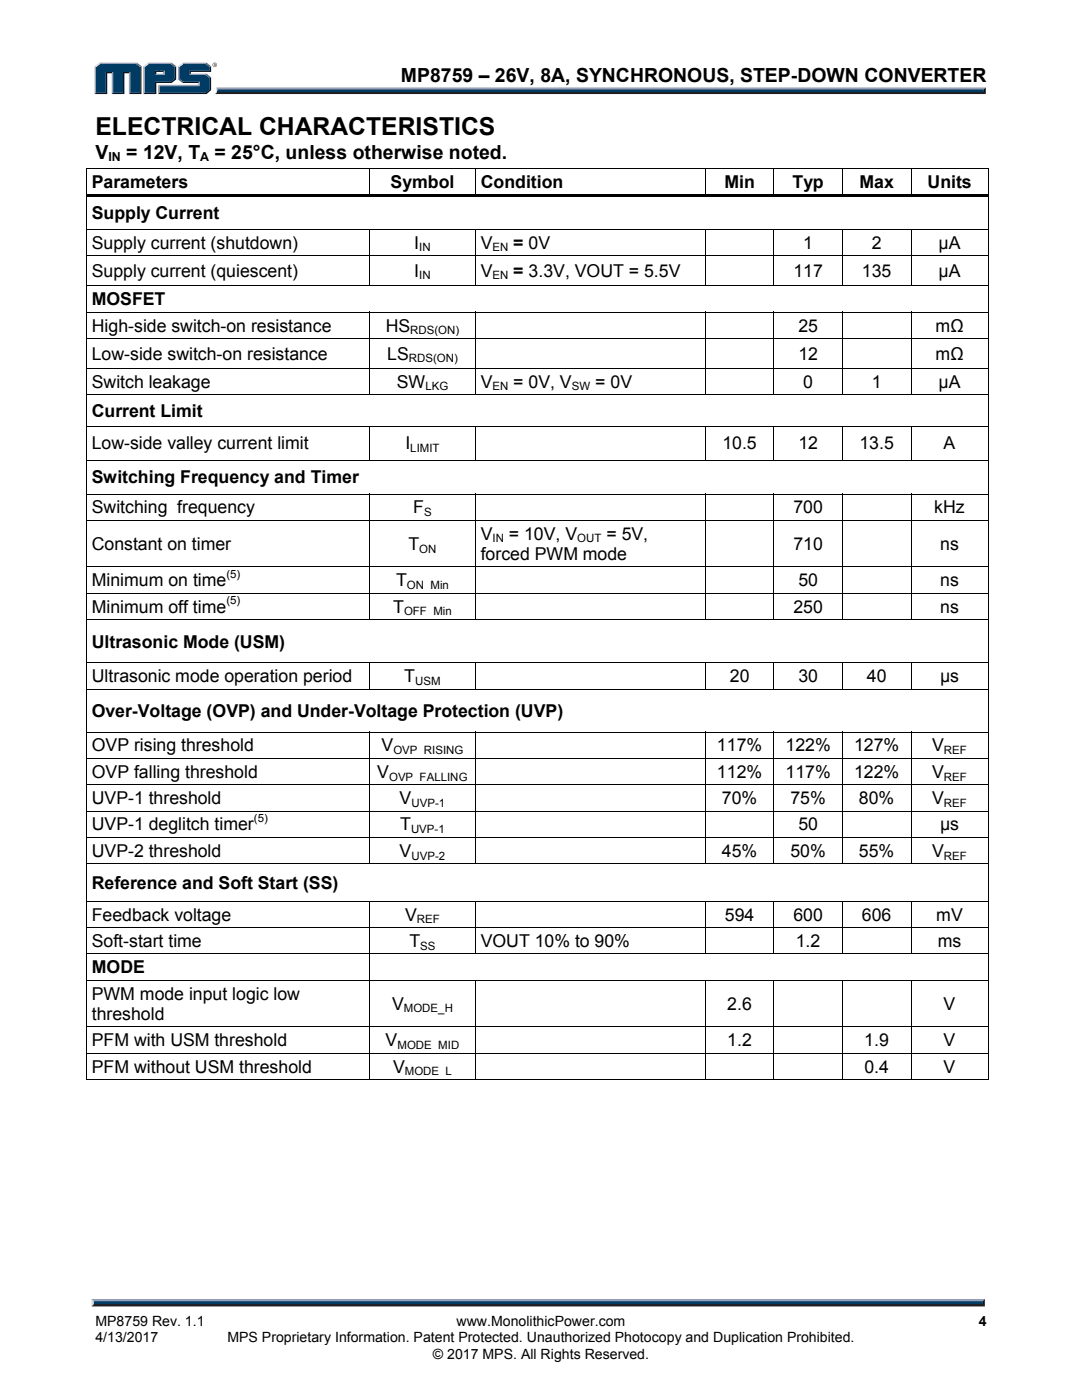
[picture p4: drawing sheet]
<svg xmlns="http://www.w3.org/2000/svg" width="216mm" height="279mm" viewBox="0 0 216 279" stroke-linecap="round" stroke-linejoin="round" font-family="sans-serif">
<path d="M43.2 17.5h153.5l-.4 .6h-153z" fill="#94a0b9"/>
<path d="M43.3 18.1h153l.4 .7h-153.9l.4-.3z" fill="#231f20"/>
<path d="M196.3 17.9l.4-.4v1.3l-.4-.4z" fill="#001339"/>
<path d="M43.4 17.9h152.9v.5h-153z" fill="#003b63"/>
<path d="M43.2 17.4l.2 .6a.79 .79 0 0 1-.6 .8l.1-.1a1.24 1.24 0 0 0 .3-1.3z" fill="#dcddde"/>
<path d="M30.9 15l.3-.3h1.3l.3 .3z" fill="#94a0b9"/>
<g fill="#003b63">
<path d="M19.2 13.4l.8-.6h7.2l.8 .6v5.1h-2v-4.1h-1.5v4.1h-1.9v-4.1h-1.5v4.1h-1.9z"/>
<path d="M28.9 13.4l.8-.6h2.1v1.3h-.9v.9h1.9v-.9h-1.2v-1.3h2.5l.8 .6v2.3l-.8 .6h-3.2v2.2h-2z"/>
<path d="M31.8 17.2h8v-.9h-3.2l-.8-.6v-2.3l.8-.6h4.4l.9 .6v.7h-4.1v.9h3.2l.9 .6v2.2l-.9 .7h-9.2z"/>
</g>
<path d="M36.4 12.6h4.8" fill="none" stroke="#94a0b9" stroke-width=".26"/>
<path d="M35.5 13.2l.9-.7 .2 .3-.8 .6z" fill="#dcddde"/>
<path d="M35.7 13.2v2.7" fill="none" stroke="#94a0b9" stroke-width=".27"/>
<path d="M35.5 15.9l.3-.2 .8 .6-.2 .3z" fill="#547194"/>
<path d="M36.4 16.4h3.4" fill="none" stroke="#001339" stroke-width=".26"/>
<g fill="#94a0b9">
<path d="M31.6 16.9h8v-.3l.2-.3v.9h-8z"/>
<path d="M31.6 16.9l.2 .3v1.3l-.2 .3z"/>
</g>
<path d="M37.8 14.1h4.1v-.7l.2-.2v1.2h-4v.3l-.3 .3z" fill="#001339"/>
<path d="M37.8 14.8h3.4" fill="none" stroke="#94a0b9" stroke-width=".26"/>
<path d="M41.2 14.7l.9 .7-.2 .2-.9-.6z" fill="#547194"/>
<g fill="#001339">
<path d="M31.6 18.8l.2-.3h9.2l.9-.7v-2.2l.2-.2v2.6l-.9 .8z"/>
<path d="M30.9 16.3h3.2l.8-.6v-2.3l.3-.2v2.7l-.9 .7h-3.1v2.2h-2.6l.3-.3h2z"/>
</g>
<path d="M34.3 12.5l.9 .7-.3 .2-.8-.6z" fill="#547194"/>
<path d="M29.5 12.6h4.8" fill="none" stroke="#94a0b9" stroke-width=".26"/>
<path d="M28.6 13.2l.9-.7 .2 .3-.8 .6z" fill="#dcddde"/>
<path d="M28.7 13.2v5.6" fill="none" stroke="#94a0b9" stroke-width=".27"/>
<path d="M32.5 14.4l.3-.3v.9l-.3-.3z" fill="#94a0b9"/>
<g fill="#001339">
<path d="M30.9 14.1h1.9l-.3 .3h-1.3v.3l-.3 .3z"/>
<path d="M28 13.4l.2-.2v5.6h-2.5l.3-.3h2z"/>
</g>
<path d="M27.3 12.5l.9 .7-.2 .2-.8-.6z" fill="#547194"/>
<path d="M19.8 12.6h7.5" fill="none" stroke="#94a0b9" stroke-width=".26"/>
<path d="M18.9 13.2l.9-.7 .2 .3-.8 .6z" fill="#dcddde"/>
<path d="M19 13.2v5.6" fill="none" stroke="#94a0b9" stroke-width=".27"/>
<path d="M21.1 14.4h1.5l-.3 .2h-.9v4.2h-2.5l.3-.3h1.9z" fill="#001339"/>
<path d="M22.4 14.4v4.4" fill="none" stroke="#94a0b9" stroke-width=".27"/>
<path d="M24.5 14.4h1.5l-.3 .2h-.9v4.2h-2.5l.3-.3h1.9z" fill="#001339"/>
<path d="M25.8 14.4v4.4" fill="none" stroke="#94a0b9" stroke-width=".27"/>
<path d="M41.2 12.5l.9 .7-.2 .2-.9-.6z" fill="#547194"/>
<g fill="#231f20">
<path d="M18.7 260h177.4l.4 .7h-178.2z"/>
<path d="M42.4 13a.45 .45 0 0 1 .9 0 .45 .45 0 0 1-.9 0zM42.5 12.9a.37 .37 0 0 0 .7 0 .37 .37 0 0 0-.7 0zM42.7 12.7l.3 .1 .1 .4-.3-.2-.1 .2zM42.8 12.8v.1h.1z"/>
</g>
<path d="M18.3 259.2h178.2l-.4 .8h-177.4z" fill="#94a0b9"/>
<path d="M196.5 259.2v1.5l-.4-.4v-.6z" fill="#001339"/>
<path d="M18.7 259.7h177.4v.6h-177.4z" fill="#003b63"/>
<path d="M18.3 259.2l.4 .5v.6l-.4 .4z" fill="#dcddde"/>
<g fill="#000">
<path d="M17.2 33.5h.2v.7h-.2zM17.2 38.8h.2v1h-.2zM17.4 38.8h179.7v.5h-179.7zM73.6 33.5h.2v.7h-.2zM94.8 33.5h.2v.7h-.2zM140.7 33.5h.1v.7h-.1zM154.3 33.5h.2v.7h-.2zM168 33.5h.2v.7h-.2zM181.7 33.5h.2v.7h-.2zM197.1 33.5h.2v.7h-.2zM197.1 33.5h.2v.2h-.2zM197.1 38.8h.2v1h-.2z"/>
<path d="M17.2 45.7h.2v.7h-.2zM17.2 50.9h.2v.7h-.2zM17.2 56.9h.2v.7h-.2zM73.6 45.7h.2v.7h-.2zM73.6 50.9h.2v.7h-.2zM94.8 45.7h.2v.7h-.2zM94.8 50.9h.2v.7h-.2zM140.7 45.7h.1v.7h-.1zM140.7 50.9h.1v.7h-.1zM154.3 45.7h.2v.7h-.2zM154.3 50.9h.2v.7h-.2zM168 45.7h.2v.7h-.2z"/>
<path d="M168 50.9h.2v.7h-.2zM181.7 45.7h.2v.7h-.2zM181.7 50.9h.2v.7h-.2zM197.1 45.7h.2v.7h-.2zM197.1 50.9h.2v.7h-.2zM197.1 56.9h.2v.7h-.2zM17.2 62.2h.2v.7h-.2zM17.2 67.5h.2v.7h-.2zM17.2 73.4h.2v.7h-.2zM17.2 78.7h.2v.7h-.2zM73.6 62.2h.2v.7h-.2zM73.6 67.5h.2v.7h-.2z"/>
<path d="M73.6 73.4h.2v.7h-.2zM94.8 62.2h.2v.7h-.2zM94.8 67.5h.2v.7h-.2zM94.8 73.4h.2v.7h-.2zM140.7 62.2h.1v.7h-.1zM140.7 67.5h.1v.7h-.1zM140.7 73.4h.1v.7h-.1zM154.3 62.2h.2v.7h-.2zM154.3 67.5h.2v.7h-.2zM154.3 73.4h.2v.7h-.2zM168 62.2h.2v.7h-.2zM168 67.5h.2v.7h-.2z"/>
<path d="M168 73.4h.2v.7h-.2zM181.7 62.2h.2v.7h-.2zM181.7 67.5h.2v.7h-.2zM181.7 73.4h.2v.7h-.2zM197.1 62.2h.2v.7h-.2zM197.1 67.5h.2v.7h-.2zM197.1 73.4h.2v.7h-.2zM197.1 78.7h.2v.7h-.2zM17.2 85h.2v.7h-.2zM17.2 91.8h.2v.7h-.2zM17.2 98.5h.2v.7h-.2zM73.6 85h.2v.7h-.2z"/>
<path d="M73.6 98.5h.2v.7h-.2zM94.8 85h.2v.7h-.2zM94.8 98.5h.2v.7h-.2zM140.7 85h.1v.7h-.1zM140.7 98.5h.1v.7h-.1zM154.3 85h.2v.7h-.2zM154.3 98.5h.2v.7h-.2zM168 85h.2v.7h-.2zM168 98.5h.2v.7h-.2zM181.7 85h.2v.7h-.2zM181.7 98.5h.2v.7h-.2zM197.1 85h.2v.7h-.2z"/>
<path d="M197.1 91.8h.2v.7h-.2zM197.1 98.5h.2v.7h-.2zM17.2 103.8h.2v.7h-.2zM17.2 113.1h.2v.7h-.2zM17.2 118.3h.2v.7h-.2zM73.6 103.8h.2v.7h-.2zM73.6 113.1h.2v.7h-.2zM73.6 118.3h.2v.7h-.2zM94.8 103.8h.2v.7h-.2zM94.8 113.1h.2v.7h-.2zM94.8 118.3h.2v.7h-.2zM140.7 103.8h.1v.7h-.1z"/>
<path d="M140.7 113.1h.1v.7h-.1zM140.7 118.3h.1v.7h-.1zM154.3 103.8h.2v.7h-.2zM154.3 113.1h.2v.7h-.2zM154.3 118.3h.2v.7h-.2zM168 103.8h.2v.7h-.2zM168 113.1h.2v.7h-.2zM168 118.3h.2v.7h-.2zM181.7 103.8h.2v.7h-.2zM181.7 113.1h.2v.7h-.2zM181.7 118.3h.2v.7h-.2zM197.1 103.8h.2v.7h-.2z"/>
<path d="M197.1 113.1h.2v.7h-.2zM197.1 118.3h.2v.7h-.2zM17.2 123.6h.2v.7h-.2zM17.2 132.2h.2v.7h-.2zM17.2 137.4h.2v.7h-.2zM73.6 132.2h.2v.7h-.2zM94.8 132.2h.2v.7h-.2zM140.7 132.2h.1v.7h-.1zM154.3 132.2h.2v.7h-.2zM168 132.2h.2v.7h-.2zM181.7 132.2h.2v.7h-.2zM197.1 123.6h.2v.7h-.2z"/>
<path d="M197.1 132.2h.2v.7h-.2zM197.1 137.4h.2v.7h-.2zM17.2 146h.2v.7h-.2zM17.2 151.3h.2v.7h-.2zM17.2 156.5h.2v.7h-.2zM73.6 146h.2v.7h-.2zM73.6 151.3h.2v.7h-.2zM73.6 156.5h.2v.7h-.2zM94.8 146h.2v.7h-.2zM94.8 151.3h.2v.7h-.2zM94.8 156.5h.2v.7h-.2zM140.7 146h.1v.7h-.1z"/>
<path d="M140.7 151.3h.1v.7h-.1zM140.7 156.5h.1v.7h-.1zM154.3 146h.2v.7h-.2zM154.3 151.3h.2v.7h-.2zM154.3 156.5h.2v.7h-.2zM168 146h.2v.7h-.2zM168 151.3h.2v.7h-.2zM168 156.5h.2v.7h-.2zM181.7 146h.2v.7h-.2zM181.7 151.3h.2v.7h-.2zM181.7 156.5h.2v.7h-.2zM197.1 146h.2v.7h-.2z"/>
<path d="M197.1 151.3h.2v.7h-.2zM197.1 156.5h.2v.7h-.2zM17.2 161.8h.2v.7h-.2zM17.2 167h.2v.7h-.2zM17.2 172.3h.2v.7h-.2zM73.6 161.8h.2v.7h-.2zM73.6 167h.2v.7h-.2zM94.8 161.8h.2v.7h-.2zM94.8 167h.2v.7h-.2zM140.7 161.8h.1v.7h-.1zM140.7 167h.1v.7h-.1zM154.3 161.8h.2v.7h-.2z"/>
<path d="M154.3 167h.2v.7h-.2zM168 161.8h.2v.7h-.2zM168 167h.2v.7h-.2zM181.7 161.8h.2v.7h-.2zM181.7 167h.2v.7h-.2zM197.1 161.8h.2v.7h-.2zM197.1 167h.2v.7h-.2zM197.1 172.3h.2v.7h-.2zM17.2 179.8h.2v.7h-.2zM17.2 185h.2v.7h-.2zM17.2 190.3h.2v.7h-.2zM17.2 195.5h.2v.7h-.2z"/>
<path d="M73.6 179.8h.2v.7h-.2zM73.6 185h.2v.7h-.2zM73.6 190.3h.2v.7h-.2zM73.6 195.5h.2v.7h-.2zM94.8 179.8h.2v.7h-.2zM94.8 185h.2v.7h-.2zM94.8 195.5h.2v.7h-.2zM140.7 179.8h.1v.7h-.1zM140.7 185h.1v.7h-.1zM140.7 195.5h.1v.7h-.1zM154.3 179.8h.2v.7h-.2zM154.3 185h.2v.7h-.2z"/>
<path d="M154.3 195.5h.2v.7h-.2zM168 179.8h.2v.7h-.2zM168 185h.2v.7h-.2zM168 195.5h.2v.7h-.2zM181.7 179.8h.2v.7h-.2zM181.7 185h.2v.7h-.2zM181.7 195.5h.2v.7h-.2zM197.1 179.8h.2v.7h-.2zM197.1 185h.2v.7h-.2zM197.1 190.3h.2v.7h-.2zM197.1 195.5h.2v.7h-.2zM17.2 204.9h.2v.6h-.2z"/>
<path d="M17.2 210.1h.2v.7h-.2zM73.6 204.9h.2v.6h-.2zM73.6 210.1h.2v.7h-.2zM94.8 204.9h.2v.6h-.2zM94.8 210.1h.2v.7h-.2zM140.7 204.9h.1v.6h-.1zM140.7 210.1h.1v.7h-.1zM154.3 204.9h.2v.6h-.2zM154.3 210.1h.2v.7h-.2zM168 204.9h.2v.6h-.2zM168 210.1h.2v.7h-.2zM181.7 204.9h.2v.6h-.2z"/>
<path d="M181.7 210.1h.2v.7h-.2zM197.1 204.9h.2v.6h-.2zM197.1 210.1h.2v.7h-.2zM197.1 215.4h.2v.1h-.2z"/>
</g>
<g fill="none" stroke="#000" stroke-width=".2">
<path d="M17.2 33.6h56.4M17.3 34.2v4.6M17.3 39.8v5.9M73.7 34.2v4.6M73.8 33.6h21M94.9 34.2v4.6M95 33.6h45.7M140.8 34.2v4.6M140.8 33.6h13.5M154.4 34.2v4.6M154.5 33.6h13.5M168.1 34.2v4.6"/>
<path d="M168.2 33.6h13.5M181.8 34.2v4.6M181.9 33.6h15.2M197.2 34.2v4.6M197.2 39.8v5.9M17.3 46.4v4.5M17.3 51.6v5.3M17.3 57.6v4.6M17.4 45.7h56.2M17.4 51h56.2M17.4 56.9h179.7M73.7 46.4v4.5"/>
<path d="M73.7 51.6v5.3M73.8 45.7h21M73.8 51h21M94.9 46.4v4.5M94.9 51.6v5.3M95 45.7h45.7M95 51h45.7M140.8 46.4v4.5M140.8 51.6v5.3M140.8 45.7h13.5M140.8 51h13.5M154.4 46.4v4.5"/>
<path d="M154.4 51.6v5.3M154.5 45.7h13.5M154.5 51h13.5M168.1 46.4v4.5M168.1 51.6v5.3M168.2 45.7h13.5M168.2 51h13.5M181.8 46.4v4.5M181.8 51.6v5.3M181.9 45.7h15.2M181.9 51h15.2M197.2 46.4v4.5"/>
<path d="M197.2 51.6v5.3M197.2 57.6v4.6M17.3 62.9v4.6M17.3 68.2v5.2M17.3 74.1v4.6M17.3 79.4v5.6M17.4 62.3h56.2M17.4 67.5h56.2M17.4 73.5h56.2M17.4 78.8h179.7M73.7 62.9v4.6M73.7 68.2v5.2"/>
<path d="M73.7 74.1v4.6M73.8 62.3h21M73.8 67.5h21M73.8 73.5h21M94.9 62.9v4.6M94.9 68.2v5.2M94.9 74.1v4.6M95 62.3h45.7M95 67.5h45.7M95 73.5h45.7M140.8 62.9v4.6M140.8 68.2v5.2"/>
<path d="M140.8 74.1v4.6M140.8 62.3h13.5M140.8 67.5h13.5M140.8 73.5h13.5M154.4 62.9v4.6M154.4 68.2v5.2M154.4 74.1v4.6M154.5 62.3h13.5M154.5 67.5h13.5M154.5 73.5h13.5M168.1 62.9v4.6M168.1 68.2v5.2"/>
<path d="M168.1 74.1v4.6M168.2 62.3h13.5M168.2 67.5h13.5M168.2 73.5h13.5M181.8 62.9v4.6M181.8 68.2v5.2M181.8 74.1v4.6M181.9 62.3h15.2M181.9 67.5h15.2M181.9 73.5h15.2M197.2 62.9v4.6M197.2 68.2v5.2"/>
<path d="M197.2 74.1v4.6M197.2 79.4v5.6M17.3 85.7v6.1M17.3 92.5v6M17.3 99.2v4.6M17.4 85.1h56.2M17.4 91.8h179.7M17.4 98.6h56.2M73.7 85.7v6.1M73.7 99.2v4.6M73.8 85.1h21M73.8 98.6h21"/>
<path d="M94.9 85.7v6.1M94.9 99.2v4.6M95 85.1h45.7M95 98.6h45.7M140.8 85.7v6.1M140.8 99.2v4.6M140.8 85.1h13.5M140.8 98.6h13.5M154.4 85.7v6.1M154.4 99.2v4.6M154.5 85.1h13.5M154.5 98.6h13.5"/>
<path d="M168.1 85.7v6.1M168.1 99.2v4.6M168.2 85.1h13.5M168.2 98.6h13.5M181.8 85.7v6.1M181.8 99.2v4.6M181.9 85.1h15.2M181.9 98.6h15.2M197.2 85.7v6.1M197.2 92.5v6M197.2 99.2v4.6M17.3 104.5v8.6"/>
<path d="M17.3 113.8v4.5M17.3 119v4.6M17.4 103.8h56.2M17.4 113.2h56.2M17.4 118.4h56.2M73.7 104.5v8.6M73.7 113.8v4.5M73.7 119v4.6M73.8 103.8h21M73.8 113.2h21M73.8 118.4h21M94.9 104.5v8.6"/>
<path d="M94.9 113.8v4.5M94.9 119v4.6M95 103.8h45.7M95 113.2h45.7M95 118.4h45.7M140.8 104.5v8.6M140.8 113.8v4.5M140.8 119v4.6M140.8 103.8h13.5M140.8 113.2h13.5M140.8 118.4h13.5M154.4 104.5v8.6"/>
<path d="M154.4 113.8v4.5M154.4 119v4.6M154.5 103.8h13.5M154.5 113.2h13.5M154.5 118.4h13.5M168.1 104.5v8.6M168.1 113.8v4.5M168.1 119v4.6M168.2 103.8h13.5M168.2 113.2h13.5M168.2 118.4h13.5M181.8 104.5v8.6"/>
<path d="M181.8 113.8v4.5M181.8 119v4.6M181.9 103.8h15.2M181.9 113.2h15.2M181.9 118.4h15.2M197.2 104.5v8.6M197.2 113.8v4.5M197.2 119v4.6M17.3 124.3v7.9M17.3 132.9v4.5M17.3 138.1v7.9M17.4 123.7h179.7"/>
<path d="M17.4 132.3h56.2M17.4 137.5h179.7M73.7 132.9v4.5M73.8 132.3h21M94.9 132.9v4.5M95 132.3h45.7M140.8 132.9v4.5M140.8 132.3h13.5M154.4 132.9v4.5M154.5 132.3h13.5M168.1 132.9v4.5M168.2 132.3h13.5"/>
<path d="M181.8 132.9v4.5M181.9 132.3h15.2M197.2 124.3v7.9M197.2 132.9v4.5M197.2 138.1v7.9M17.3 146.7v4.6M17.3 152v4.5M17.3 157.2v4.6M17.4 146.1h56.2M17.4 151.4h56.2M17.4 156.6h56.2M73.7 146.7v4.6"/>
<path d="M73.7 152v4.5M73.7 157.2v4.6M73.8 146.1h21M73.8 151.4h21M73.8 156.6h21M94.9 146.7v4.6M94.9 152v4.5M94.9 157.2v4.6M95 146.1h45.7M95 151.4h45.7M95 156.6h45.7M140.8 146.7v4.6"/>
<path d="M140.8 152v4.5M140.8 157.2v4.6M140.8 146.1h13.5M140.8 151.4h13.5M140.8 156.6h13.5M154.4 146.7v4.6M154.4 152v4.5M154.4 157.2v4.6M154.5 146.1h13.5M154.5 151.4h13.5M154.5 156.6h13.5M168.1 146.7v4.6"/>
<path d="M168.1 152v4.5M168.1 157.2v4.6M168.2 146.1h13.5M168.2 151.4h13.5M168.2 156.6h13.5M181.8 146.7v4.6M181.8 152v4.5M181.8 157.2v4.6M181.9 146.1h15.2M181.9 151.4h15.2M181.9 156.6h15.2M197.2 146.7v4.6"/>
<path d="M197.2 152v4.5M197.2 157.2v4.6M17.3 162.5v4.5M17.3 167.7v4.6M17.3 173v6.8M17.4 161.9h56.2M17.4 167.1h56.2M17.4 172.4h179.7M17.4 179.9h56.2M73.7 162.5v4.5M73.7 167.7v4.6M73.8 161.9h21"/>
<path d="M73.8 167.1h21M73.8 179.9h21M94.9 162.5v4.5M94.9 167.7v4.6M95 161.9h45.7M95 167.1h45.7M95 179.9h45.7M140.8 162.5v4.5M140.8 167.7v4.6M140.8 161.9h13.5M140.8 167.1h13.5M140.8 179.9h13.5"/>
<path d="M154.4 162.5v4.5M154.4 167.7v4.6M154.5 161.9h13.5M154.5 167.1h13.5M154.5 179.9h13.5M168.1 162.5v4.5M168.1 167.7v4.6M168.2 161.9h13.5M168.2 167.1h13.5M168.2 179.9h13.5M181.8 162.5v4.5M181.8 167.7v4.6"/>
<path d="M181.9 161.9h15.2M181.9 167.1h15.2M181.9 179.9h15.2M197.2 162.5v4.5M197.2 167.7v4.6M197.2 173v6.8M17.3 180.5v4.5M17.3 185.7v4.6M17.3 191v4.5M17.3 196.2v8.7M17.4 185.1h56.2M17.4 190.4h56.2"/>
<path d="M17.4 195.6h56.2M73.7 180.5v4.5M73.7 185.7v4.6M73.7 191v4.5M73.7 196.2v8.7M73.8 185.1h21M73.8 190.4h123.3M73.8 195.6h21M94.9 180.5v4.5M94.9 185.7v4.6M94.9 196.2v8.7M95 185.1h45.7"/>
<path d="M95 195.6h45.7M140.8 180.5v4.5M140.8 185.7v4.6M140.8 196.2v8.7M140.8 185.1h13.5M140.8 195.6h13.5M154.4 180.5v4.5M154.4 185.7v4.6M154.4 196.2v8.7M154.5 185.1h13.5M154.5 195.6h13.5M168.1 180.5v4.5"/>
<path d="M168.1 185.7v4.6M168.1 196.2v8.7M168.2 185.1h13.5M168.2 195.6h13.5M181.8 180.5v4.5M181.8 185.7v4.6M181.8 196.2v8.7M181.9 185.1h15.2M181.9 195.6h15.2M197.2 180.5v4.5M197.2 185.7v4.6M197.2 191v4.5"/>
<path d="M197.2 196.2v8.7M17.2 215.5h56.4M17.3 205.5v4.6M17.3 210.8v4.7M17.4 204.9h56.2M17.4 210.2h56.2M73.7 205.5v4.6M73.7 210.8v4.7M73.8 204.9h21M73.8 210.2h21M73.8 215.5h21M94.9 205.5v4.6"/>
<path d="M94.9 210.8v4.7M95 204.9h45.7M95 210.2h45.7M95 215.5h45.7M140.8 205.5v4.6M140.8 210.8v4.7M140.8 204.9h13.5M140.8 210.2h13.5M140.8 215.5h13.5M154.4 205.5v4.6M154.4 210.8v4.7M154.5 204.9h13.5"/>
<path d="M154.5 210.2h13.5M154.5 215.5h13.5M168.1 205.5v4.6M168.1 210.8v4.7M168.2 204.9h13.5M168.2 210.2h13.5M168.2 215.5h13.5M181.8 205.5v4.6M181.8 210.8v4.7M181.9 204.9h15.2M181.9 210.2h15.2M181.9 215.5h15.2"/>
<path d="M197.2 205.5v4.6M197.2 210.8v4.7"/>
</g>
<text font-size="4.9" x="19" y="27">ELECTRICAL CHARACTERISTICS</text>
<g font-size="3.9">
<text x="80" y="16.3">MP8759 – 26V, 8A, SYNCHRONOUS, STEP-DOWN CONVERTER</text>
<text x="19" y="31.6">V</text>
<text x="25.2" y="31.6">= 12V, T</text>
<text x="42.8" y="31.6">= 25°C, unless otherwise noted.</text>
</g>
<g font-size="3.5">
<text x="18.3" y="37.5">Parameters</text>
<text x="78" y="37.5">Symbol</text>
<text x="95.9" y="37.5">Condition</text>
<text x="144.6" y="37.5">Min</text>
<text x="158.1" y="37.5">Typ</text>
<text x="171.5" y="37.5">Max</text>
<text x="185.1" y="37.5">Units</text>
<text x="18.3" y="43.8">Supply Current</text>
<text x="18.3" y="49.6">Supply current (shutdown)</text>
<text x="82.7" y="49.6">I</text>
<text x="95.9" y="49.6">V</text>
<text x="102.4" y="49.6">= 0V</text>
<text x="160.3" y="49.6">1</text>
<text x="173.9" y="49.6">2</text>
<text x="187.3" y="49.6">μA</text>
<text x="18.3" y="55.2">Supply current (quiescent)</text>
<text x="82.7" y="55.2">I</text>
<text x="95.9" y="55.2">V</text>
<text x="102.4" y="55.2">= 3.3V, VOUT = 5.5V</text>
<text x="158.3" y="55.2">117</text>
<text x="172" y="55.2">135</text>
<text x="187.3" y="55.2">µA</text>
<text x="18.3" y="60.9">MOSFET</text>
<text x="18.3" y="66.2">High-side switch-on resistance</text>
<text x="18.3" y="71.8">Low-side switch-on resistance</text>
<text x="77" y="66.2">HS</text>
<text x="77.3" y="71.8">LS</text>
<text x="159.3" y="66.2">25</text>
<text x="159.3" y="71.8">12</text>
<text x="186.7" y="66.2">mΩ</text>
<text x="186.7" y="71.8">mΩ</text>
<text x="18.3" y="77.4">Switch leakage</text>
<text x="79.2" y="77.4">SW</text>
<text x="95.9" y="77.4">V</text>
<text x="102.4" y="77.4">= 0V, V</text>
<text x="118.8" y="77.4">= 0V</text>
<text x="160.3" y="77.4">0</text>
<text x="173.9" y="77.4">1</text>
<text x="187.3" y="77.4">μA</text>
<text x="18.3" y="83.2">Current Limit</text>
<text x="18.3" y="89.7">Low-side valley current limit</text>
<text x="80.9" y="89.7">I</text>
<text x="144.1" y="89.7">10.5</text>
<text x="159.3" y="89.7">12</text>
<text x="171.5" y="89.7">13.5</text>
<text x="188.3" y="89.7">A</text>
<text x="18.3" y="96.5">Switching Frequency and Timer</text>
<text x="18.3" y="102.5">Switching frequency</text>
<text x="82.5" y="102.5">F</text>
<text x="95.9" y="107.7">V</text>
<text x="101.5" y="107.7">= 10V, V</text>
<text x="121" y="107.7">= 5V,</text>
<text x="158.3" y="102.5">700</text>
<text x="186.4" y="102.5">kHz</text>
<text x="18.3" y="109.7">Constant on timer</text>
<text x="81.5" y="109.7">T</text>
<text x="95.9" y="111.8">forced PWM mode</text>
<text x="158.3" y="109.7">710</text>
<text x="187.6" y="109.7">ns</text>
<text x="18.3" y="117">Minimum on time</text>
<text x="79" y="117">T</text>
<text x="159.3" y="117">50</text>
<text x="187.6" y="117">ns</text>
<text x="18.3" y="122.3">Minimum off time</text>
<text x="78.5" y="122.3">T</text>
<text x="158.3" y="122.3">250</text>
<text x="187.6" y="122.3">ns</text>
<text x="18.3" y="129.2">Ultrasonic Mode (USM)</text>
<text x="18.3" y="136.1">Ultrasonic mode operation period</text>
<text x="80.7" y="136.1">T</text>
<text x="145.6" y="136.1">20</text>
<text x="159.3" y="136.1">30</text>
<text x="173" y="136.1">40</text>
<text x="187.6" y="136.1">µs</text>
<text x="18.3" y="143.1">Over-Voltage (OVP) and Under-Voltage Protection (UVP)</text>
<text x="18.3" y="150">OVP rising threshold</text>
<text x="76.1" y="150">V</text>
<text x="143.1" y="150">117%</text>
<text x="156.7" y="150">122%</text>
<text x="170.4" y="150">127%</text>
<text x="186" y="150">V</text>
<text x="18.3" y="155.2">OVP falling threshold</text>
<text x="75.3" y="155.2">V</text>
<text x="143.1" y="155.2">112%</text>
<text x="156.7" y="155.2">117%</text>
<text x="170.4" y="155.2">122%</text>
<text x="186" y="155.2">V</text>
<text x="18.3" y="160.5">UVP-1 threshold</text>
<text x="79.7" y="160.5">V</text>
<text x="144" y="160.5">70%</text>
<text x="157.7" y="160.5">75%</text>
<text x="171.4" y="160.5">80%</text>
<text x="186" y="160.5">V</text>
<text x="18.3" y="165.7">UVP-1 deglitch timer</text>
<text x="79.9" y="165.7">T</text>
<text x="159.3" y="165.7">50</text>
<text x="187.6" y="165.7">µs</text>
<text x="18.3" y="171">UVP-2 threshold</text>
<text x="79.7" y="171">V</text>
<text x="144" y="171">45%</text>
<text x="157.7" y="171">50%</text>
<text x="171.4" y="171">55%</text>
<text x="186" y="171">V</text>
<text x="18.3" y="177.4">Reference and Soft Start (SS)</text>
<text x="18.3" y="183.7">Feedback voltage</text>
<text x="80.8" y="183.7">V</text>
<text x="144.6" y="183.7">594</text>
<text x="158.3" y="183.7">600</text>
<text x="172" y="183.7">606</text>
<text x="186.8" y="183.7">mV</text>
<text x="18.3" y="189">Soft-start time</text>
<text x="81.7" y="189">T</text>
<text x="95.9" y="189">VOUT 10% to 90%</text>
<text x="158.8" y="189">1.2</text>
<text x="187.1" y="189">ms</text>
<text x="18.3" y="194.2">MODE</text>
<text x="18.3" y="199.5">PWM mode input logic low</text>
<text x="18.3" y="203.5">threshold</text>
<text x="78.2" y="201.5">V</text>
<text x="145.1" y="201.5">2.6</text>
<text x="188.3" y="201.5">V</text>
<text x="18.3" y="208.8">PFM with USM threshold</text>
<text x="76.9" y="208.8">V</text>
<text x="145.1" y="208.8">1.2</text>
<text x="172.5" y="208.8">1.9</text>
<text x="188.3" y="208.8">V</text>
<text x="18.3" y="214.1">PFM without USM threshold</text>
<text x="78.4" y="214.1">V</text>
<text x="172.5" y="214.1">0.4</text>
<text x="188.3" y="214.1">V</text>
</g>
<g font-size="2.8">
<text x="19" y="264.6">MP8759 Rev. 1.1</text>
<text x="19" y="267.9">4/13/2017</text>
<text x="45.4" y="267.9">MPS Proprietary Information. Patent Protected. Unauthorized Photocopy and Duplication Prohibited.</text>
<text x="91.1" y="264.6">www.MonolithicPower.com</text>
<text x="195.3" y="264.6">4</text>
<text x="86.4" y="271.1">© 2017 MPS. All Rights Reserved.</text>
</g>
<g font-size="2.5">
<text x="21.6" y="32.2">IN</text>
<text x="40" y="32.2">A</text>
</g>
<g font-size="2.3">
<text x="83.7" y="50.1">IN</text>
<text x="98.3" y="50.1">EN</text>
<text x="83.7" y="55.7">IN</text>
<text x="98.3" y="55.7">EN</text>
<text x="81.9" y="66.7">RDS(ON)</text>
<text x="81.6" y="72.3">RDS(ON)</text>
<text x="84.9" y="77.9">LKG</text>
<text x="98.3" y="77.9">EN</text>
<text x="114.1" y="77.9">SW</text>
<text x="81.9" y="90.2">LIMIT</text>
<text x="84.6" y="103">S</text>
<text x="83.7" y="110.3">ON</text>
<text x="98.3" y="108.2">IN</text>
<text x="115.2" y="108.2">OUT</text>
<text x="45.2" y="115.3">(5)</text>
<text x="81.2" y="117.6">ON Min</text>
<text x="45.2" y="120.5">(5)</text>
<text x="80.6" y="122.8">OFF Min</text>
<text x="82.8" y="136.7">USM</text>
<text x="77.6" y="155.8">OVP FALLING</text>
<text x="78.5" y="150.5">OVP RISING</text>
<text x="188.4" y="150.5">REF</text>
<text x="188.4" y="155.8">REF</text>
<text x="82.1" y="161">UVP-1</text>
<text x="188.4" y="161">REF</text>
<text x="50.7" y="164">(5)</text>
<text x="82" y="166.3">UVP-1</text>
<text x="82.1" y="171.5">UVP-2</text>
<text x="188.4" y="171.5">REF</text>
<text x="83.2" y="184.3">REF</text>
<text x="83.9" y="189.5">SS</text>
<text x="80.6" y="202">MODE_H</text>
<text x="79.3" y="209.3">MODE MID</text>
<text x="80.8" y="214.6">MODE L</text>
</g>
</svg>
